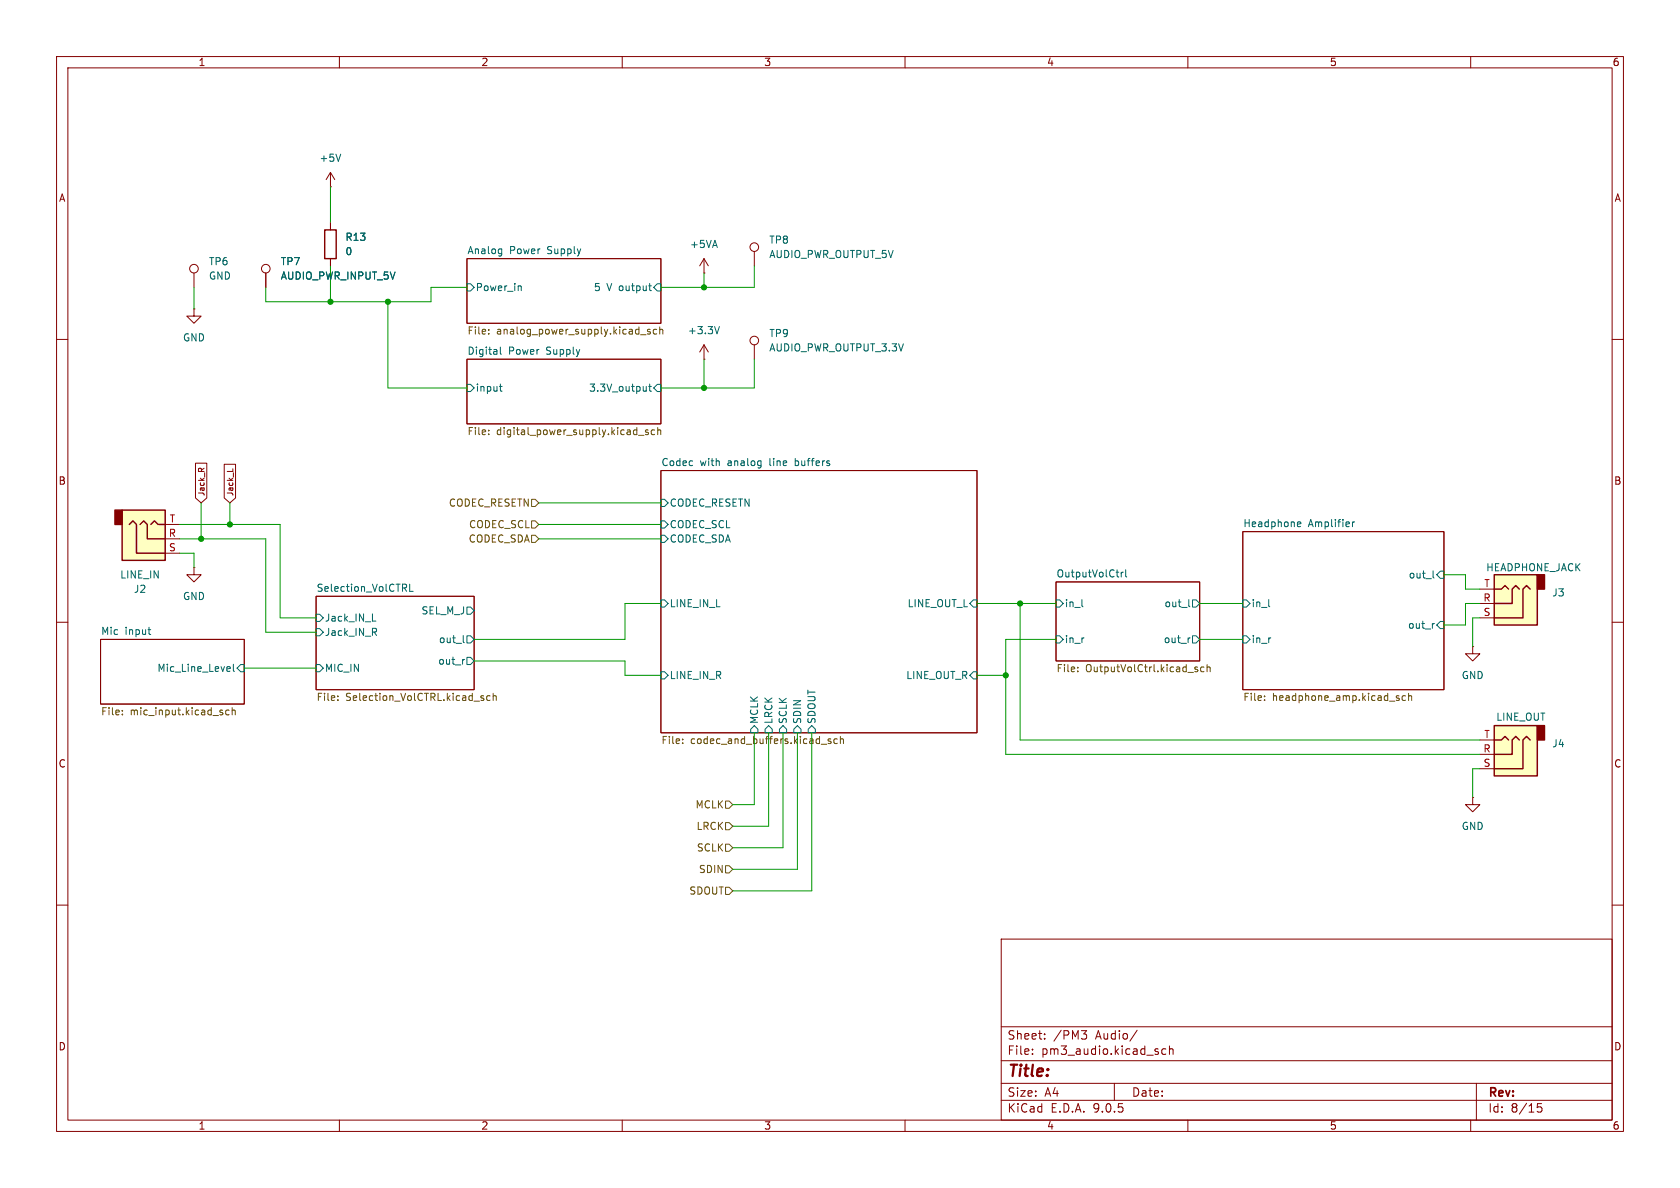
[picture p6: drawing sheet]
<svg xmlns="http://www.w3.org/2000/svg" width="297mm" height="210mm" viewBox="0 0 297 210" stroke-linecap="round" stroke-linejoin="round" font-family="sans-serif">
<g fill="none" stroke="#840000" stroke-width=".18">
<path d="M10 10h277v190h-277zM12 12h273v186h-273zM60 10v2M110 10v2M160 10v2M210 10v2M260 10v2M58.4 33h.1M58.4 30.5v2.5M58.4 39.4v1.2M58.4 30.5l-.7 1.3M58.4 30.5l.8 1.3"/>
<path d="M47 48.3v2.5M58.4 45.7v1.3M82.5 45.7h34.3v11.5h-34.3zM10 60h2M82.5 63.5h34.3v11.4h-34.3zM285 60h2M116.8 83.2h55.9v46.3h-55.9zM219.7 94h35.6v27.9h-35.6zM10 110h2M17.8 113h25.4v11.5h-25.4zM34.3 100.3v1.3h1.3l-1.3 1.3-1.3-1.3h1.3M34.3 100.3h.1"/>
<path d="M55.9 105.4h27.9v16.5h-27.9zM186.7 102.9h25.4v13.9h-25.4zM285 110h2M10 160h2M177 166h108v32h-108zM285 160h2M60 198v2M110 198v2M160 198v2M177 194.5h108M177 191.5h108M177 187.5h108"/>
<path d="M177 181.5h108M182.5 186.3v.1M182.5 185.5v.1M184.7 183.6v.1M184.7 182.8v.1M191.2 182.2h.9l-.5 .6 .4 .1 .1 .5-.3 .3h-.4M197 191.5v3M201 182.1l-1.3 2M206.1 185.5l-.4-.1-.3 .3v.4l.1 .2h.6M206.7 185.5l.3-.1 .3 .1 .1 .9M206.7 184.9v1.5M210 198v2"/>
<path d="M260 198v2M261 191.5v6.5M272.5 195.1h-.7l-.1 .7 .3-.1h.5l.1 .3-.1 .5-.2 .1-.6-.1"/>
<circle cx="47" cy="47.5" r=".76"/>
</g>
<g fill="none" stroke="#006464" stroke-width=".18">
<path d="M60.2 27.2l-.4 1.3M82.5 50.2h.7l.6 .6-.6 .6h-.7zM88.3 44l.4 .1M88.7 44v1l-.2 .3M88.7 44.8h-.4M91.8 50.5l.4 .2v.7M114.7 50.5h.5M114.9 51.3l.3 .1M116.2 50.2h.6v1.2h-.6l-.6-.6zM82.5 67.9h.7l.6 .7-.6 .6h-.7zM88.3 68.3h.5M88.5 61.4v1l.1 .2"/>
<path d="M88.5 67.9v1.1l.3 .2M114.3 68.3v.9M114.3 69l-.2 .2M114.7 68.3h.5M114.9 67.9v1.1l.3 .2M116.2 67.9h.6v1.3h-.6l-.6-.6zM116.8 88.3h.7l.6 .6-.6 .6h-.7zM116.8 92.1h.7l.6 .6-.6 .6h-.7zM116.8 94.6h.7l.6 .7-.6 .6h-.7zM229.4 92.9l.1 .2 .4-.1M229.4 92.4l.1-.1h.3l.2 .1v.2l-.6 .1M239.1 92.3v.8"/>
<path d="M239.5 92.3l-.4 .2M26.2 111.3h.4M26.4 112.1l.2 .1M40.3 117.8l.4 .1v.2l-.6 .2M40.7 118.6l-.4 .1M41.3 117.4v1.1l.1 .2M42.5 117.5h.7v1.2h-.7l-.6-.6zM55.9 108.6h.6l.6 .6-.6 .7h-.6zM55.9 111.1h.6l.6 .7-.6 .6h-.6zM55.9 117.5h.6l.6 .6-.6 .6h-.6zM65.8 109.8h.7M66.1 111.7l.5 .6"/>
<path d="M66.5 111.2v.4M72.4 103.3v1.2h.6M81.9 112.3v1.1l.2 .2M82 116.6h.1M82.5 112.4h.7l.6 .6-.6 .7h-.7zM82.5 116.2h.7l.6 .6-.6 .7h-.7zM82.5 107.3h.7l.6 .7-.6 .6h-.7zM116.8 106h.7l.6 .7-.6 .6h-.7zM116.8 118.7h.7l.6 .7-.6 .6h-.7zM172.1 106h.6v1.3h-.6l-.7-.6zM172.1 118.7h.6v1.3h-.6l-.7-.6zM186.7 106h.6l.7 .7-.7 .6h-.6z"/>
<path d="M186.7 112.4h.6l.7 .6-.7 .7h-.6zM191.3 107.2l.2 .1M198.2 101.1v.9M198.6 101.1l-.4 .3M199 100.7v1.1l.2 .2M210.2 106v1.1l.1 .2M210.3 112.8h.1M210.8 106h.7l.6 .7-.6 .6h-.7zM210.8 112.4h.7l.6 .6-.6 .7h-.7zM219.7 106h.6l.7 .7-.7 .6h-.6zM219.7 112.4h.6l.7 .6-.7 .7h-.6zM224.4 107.2l.1 .1"/>
<path d="M253.3 100.9v1.1l.2 .2M253.5 110.2h.1M254.6 101h.7v1.2h-.7l-.6-.6zM254.6 109.9h.7v1.2h-.7l-.6-.6zM133.3 128.3l.7 .6v.6h-1.3v-.6zM135.9 128.3l.6 .6v.6h-1.2v-.6zM138.4 128.3l.7 .6v.6h-1.3v-.6zM140.3 128.9l.7-.6 .6 .6v.6h-1.3zM143.5 128.3l.6 .6v.6h-1.2v-.6z"/>
</g>
<g fill="none" stroke="#725600" stroke-width=".18">
<path d="M86.4 58.3v.1M86.4 58.9v.2M113.3 59.2h.9M114.9 58.3l-.3-.1-.1 .2v.2l.4 .1v.3h-.4M116.1 58.3l-.4-.1-.2 .3 .1 .5h.5M116.6 58.3l.2-.1 .3 .1 .1 .8M116.6 57.8v1.3M86.4 76.7v.1M86.4 76.1v.1M112.9 77h1M114.6 76.1l-.3-.1-.2 .2 .1 .2 .4 .1v.3h-.5M115.7 76.1l-.3-.1-.3 .2 .1 .6h.5"/>
<path d="M116.3 76.1l.2-.1 .3 .1v.7M116.3 75.6v1.2M190.5 118.6v.1M190.5 118v.1M211.3 118.3l.5 .2-.1 .2h-.4M211.3 118h.4M212.9 118l-.4-.1-.2 .2 .1 .6h.5M213.4 118l.2-.1 .3 .1v.7M213.4 117.5v1.2M21.6 126.2v.2M21.6 125.6v.1M40.5 125.6l-.4-.1-.2 .3 .1 .5h.5"/>
<path d="M41 125.6l.2-.1 .3 .1 .1 .8M41 125.1v1.3M59.7 123.7v.1M59.7 123v.2M85.4 123.4l.2 .2-.2 .2M85.4 123h.1M86.6 123h-.3l-.3 .2 .2 .6h.4M87.2 123.1l.2-.1h.3v.8M87.2 122.6v1.2M120.7 131.3v.1M120.7 130.7v.1M145.2 131.6h1"/>
<path d="M146.9 130.7l-.3-.1-.2 .2 .1 .2 .4 .1v.3h-.5M148 130.7l-.3-.1-.3 .2 .1 .6h.5M148.6 130.7l.2-.1 .3 .1v.7M148.6 130.2v1.2M223.6 123.7v.1M223.6 123v.2M247 123.4l.3 .1 .1 .1-.2 .2h-.2M247 123h.3M248.5 123h-.4l-.2 .2 .1 .6h.5M249 123.1l.2-.1h.3l.1 .8M249 122.6v1.2"/>
</g>
<path d="M57.4 40.6h2v5.1h-2z" fill="none" stroke="#840000" stroke-width=".25"/>
<path d="M21.6 90.2h7.6v8.9h-7.6z" fill="#ffffc2"/>
<path d="M20.3 90.2h1.3v2.5h-1.3z" fill="#840000" stroke="#840000" stroke-width=".25"/>
<path d="M21.6 90.2h7.6v8.9h-7.6zM22.9 92.7l.6-.6 .6 .6v5.1h5.1M24.8 92.7l.6-.6 .6 .6v2.6h3.2M26.7 92.7l.6-.6 .6 .6h1.3" fill="none" stroke="#840000" stroke-width=".25"/>
<path d="M29.2 97.8h2.5M29.2 95.3h2.5M29.2 92.7h2.5" fill="none" stroke="#840000" stroke-width=".18"/>
<path d="M264.2 101.6h7.6v8.9h-7.6z" fill="#ffffc2"/>
<path d="M271.8 101.6h1.2v2.5h-1.2z" fill="#840000" stroke="#840000" stroke-width=".25"/>
<path d="M264.2 101.6h7.6v8.9h-7.6zM264.2 104.1h1.2l.7-.6 .6 .6M268.6 104.1l-.6-.6-.7 .6v2.6h-3.1M270.5 104.1l-.6-.6-.7 .6v5.1h-5" fill="none" stroke="#840000" stroke-width=".25"/>
<g fill="none" stroke="#840000" stroke-width=".18">
<path d="M34.3 54.6v1.3h1.3l-1.3 1.3-1.3-1.3h1.3M34.3 54.6h.1M34.3 48.3v2.5M261.6 109.2h2.6M261.6 106.7h2.6M261.6 104.1h2.6"/>
<circle cx="34.3" cy="47.5" r=".76"/>
</g>
<path d="M264.2 128.3h7.6v8.9h-7.6z" fill="#ffffc2"/>
<path d="M271.8 128.3h1.2v2.5h-1.2z" fill="#840000" stroke="#840000" stroke-width=".25"/>
<path d="M264.2 128.3h7.6v8.9h-7.6zM264.2 130.8h1.2l.7-.6 .6 .6M268.6 130.8l-.6-.6-.7 .6v2.6h-3.1M270.5 130.8l-.6-.6-.7 .6v5.1h-5" fill="none" stroke="#840000" stroke-width=".25"/>
<g fill="none" stroke="#840000" stroke-width=".18">
<path d="M58.4 39.4v1.2M47 48.3v2.5M58.4 45.7v1.3M124.5 48.3h.1M124.5 45.7l-.8 1.3M124.5 45.7l.7 1.3M124.5 45.7v2.6M133.3 44.5v2.5M124.5 63.5h.1M124.5 61v2.5M124.5 61l-.8 1.2M124.5 61l.7 1.2"/>
<path d="M133.3 61v2.5M34.6 81.9h2v6.1l-1 .9-1-.9zM39.6 82.1h2v5.9l-1 .9-1-.9zM41.2 82.9v.4M260.3 114.3v1.3h1.3l-1.3 1.2-1.2-1.2h1.2M260.3 114.3h.1M261.6 135.9h2.6M261.6 133.4h2.6M261.6 130.8h2.6M260.3 141v1.2h1.3l-1.3 1.3-1.2-1.3h1.2M260.3 141h.1"/>
<circle cx="133.3" cy="43.7" r=".76"/>
<circle cx="133.3" cy="60.2" r=".76"/>
</g>
<path d="M127.2 57.7l-.4 1.3" fill="none" stroke="#006464" stroke-width=".18"/>
<path d="M94 94.6h.6l.6 .7-.6 .6h-.6zM94 88.3h.6l.6 .6-.6 .6h-.6zM94 92.1h.6l.6 .6-.6 .6h-.6zM128.3 156.8h.6l.6 .7-.6 .6h-.6zM128.3 153h.6l.6 .7-.6 .6h-.6zM128.3 141.6h.6l.6 .6-.6 .7h-.6zM128.3 145.4h.6l.6 .7-.6 .6h-.6zM128.3 149.2h.6l.6 .7-.6 .6h-.6z" fill="none" stroke="#725600" stroke-width=".18"/>
<g fill="none" stroke="#009600" stroke-width=".18">
<path d="M58.4 33v6.4M34.3 50.8v3.8M47 50.8v2.5h29.2v-2.5h6.3M58.4 47v6.3M68.6 53.3v15.3h13.9M124.5 48.3v2.5M133.3 47v3.8h-16.5M124.5 63.5v5.1M133.3 63.5v5.1h-16.5M31.7 95.3h15.3v16.5h8.9M31.7 97.8h2.6v2.5M31.7 92.7h17.8v16.5h6.4"/>
<path d="M35.6 88.9v6.4M40.6 88.9v3.8M95.2 95.3h21.6M95.2 88.9h21.6M95.2 92.7h21.6M43.2 118.1h12.7M83.8 116.8h26.7v2.6h6.3M116.8 106.7h-6.3v6.3h-26.7M172.7 106.7h14M172.7 119.4h5.1M180.3 106.7v24.1h81.3M186.7 113h-8.9v20.4h83.8"/>
<path d="M212.1 106.7h7.6M212.1 113h7.6M255.3 101.6h3.8v2.5h2.5M261.6 106.7h-2.5v3.8h-3.8M261.6 109.2h-1.3v5.1M133.3 129.5v12.7h-3.8M135.9 129.5v16.6h-6.4M138.4 129.5v20.4h-8.9M141 129.5v24.2h-11.5M143.5 129.5v28h-14M261.6 135.9h-1.3v5.1"/>
</g>
<g fill="#009600" stroke="#009600" stroke-width=".18">
<circle cx="58.4" cy="53.3" r=".46"/>
<circle cx="68.6" cy="53.3" r=".46"/>
<circle cx="35.6" cy="95.3" r=".46"/>
<circle cx="40.6" cy="92.7" r=".46"/>
<circle cx="180.3" cy="106.7" r=".46"/>
<circle cx="177.8" cy="119.4" r=".46"/>
<circle cx="124.5" cy="68.6" r=".46"/>
<circle cx="124.5" cy="50.8" r=".46"/>
</g>
<text font-size="2.8" fill="#840000" x="178" y="190.9">Title:</text>
<g font-size="2.1" fill="#840000">
<text x="178" y="184">Sheet:</text>
<text x="186.2" y="184">/PM3</text>
<text x="193.7" y="184">Audio/</text>
<text x="178" y="186.7">File:</text>
<text x="184.1" y="186.7">pm3_audio.kicad_sch</text>
<text x="178" y="196.9">KiCad</text>
<text x="178" y="194.1">Size:</text>
<text x="184.7" y="194.1">A4</text>
<text x="185.7" y="196.9">E.D.A.</text>
<text x="193.3" y="196.9">9.0.5</text>
<text x="200" y="194.1">Date:</text>
<text x="263" y="194.3">Rev:</text>
<text x="263" y="196.9">Id:</text>
<text x="267.1" y="196.9">8/15</text>
</g>
<g font-size="1.8" fill="#840000">
<text x="35" y="11.9">1</text>
<text x="85" y="11.9">2</text>
<text x="135" y="11.9">3</text>
<text x="185" y="11.9">4</text>
<text x="235" y="11.9">5</text>
<text x="285" y="11.9">6</text>
<text x="10.3" y="35.9">A</text>
<text x="285.3" y="35.9">A</text>
<text x="10.3" y="85.9">B</text>
<text x="285.3" y="85.9">B</text>
<text x="10.3" y="135.9">C</text>
<text x="285.3" y="135.9">C</text>
<text x="10.3" y="185.9">D</text>
<text x="285.3" y="185.9">D</text>
<text x="35" y="199.9">1</text>
<text x="85" y="199.9">2</text>
<text x="135" y="199.9">3</text>
<text x="185" y="199.9">4</text>
<text x="235" y="199.9">5</text>
<text x="285" y="199.9">6</text>
</g>
<g font-size="1.8" fill="#006464">
<text x="56.4" y="28.8">+5V</text>
<text x="36.8" y="47.1">TP6</text>
<text x="49.5" y="47.1">TP7</text>
<text x="61" y="45.3">0</text>
<text x="61" y="42.8">R13</text>
<text x="82.5" y="45">Analog</text>
<text x="90.1" y="45">Power</text>
<text x="96.9" y="45">Supply</text>
<text x="121.9" y="44">+5VA</text>
<text x="135.9" y="43.3">TP8</text>
<text x="135.9" y="45.8">AUDIO_PWR_OUTPUT_5V</text>
<text x="36.8" y="49.6">GND</text>
<text x="49.5" y="49.6">AUDIO_PWR_INPUT_5V</text>
<text x="84" y="51.7">Power_in</text>
<text x="104.9" y="51.7">5</text>
<text x="107.3" y="51.7">V output</text>
<text x="121.5" y="59.3">+3.3V</text>
<text x="135.9" y="59.8">TP9</text>
<text x="32.3" y="60.6">GND</text>
<text x="82.5" y="62.8">Digital</text>
<text x="89.9" y="62.8">Power</text>
<text x="96.7" y="62.8">Supply</text>
<text x="135.9" y="62.3">AUDIO_PWR_OUTPUT_3.3V</text>
<text x="84" y="69.4">input</text>
<text x="104" y="69.4">3.3V_output</text>
<text x="116.8" y="82.5">Codec</text>
<text x="123.8" y="82.5">with</text>
<text x="128.7" y="82.5">analog</text>
<text x="136.3" y="82.5">line</text>
<text x="141" y="82.5">buffers</text>
<text x="118.3" y="89.8">CODEC_RESETN</text>
<text x="118.3" y="93.6">CODEC_SCL</text>
<text x="219.7" y="93.3">Headphone</text>
<text x="231.3" y="93.3">Amplifier</text>
<text x="118.3" y="96.1">CODEC_SDA</text>
<text x="262.6" y="101.2">HEADPHONE_JACK</text>
<text x="21.2" y="102.5">LINE_IN</text>
<text x="23.6" y="105">J2</text>
<text x="32.3" y="106.3">GND</text>
<text x="55.9" y="104.7">Selection_VolCTRL</text>
<text x="118.3" y="107.5">LINE_IN_L</text>
<text x="160.4" y="107.5">LINE_OUT_L</text>
<text x="186.7" y="102.2">OutputVolCtrl</text>
<text x="188.2" y="107.5">in_l</text>
<text x="205.8" y="107.5">out_l</text>
<text x="221.2" y="107.5">in_l</text>
<text x="248.9" y="102.5">out_l</text>
<text x="274.3" y="105.6">J3</text>
<text x="17.8" y="112.3">Mic</text>
<text x="22.1" y="112.3">input</text>
<text x="57.3" y="110.1">Jack_IN_L</text>
<text x="57.3" y="112.6">Jack_IN_R</text>
<text x="74.4" y="108.8">SEL_M_J</text>
<text x="77.5" y="113.9">out_l</text>
<text x="188.2" y="113.9">in_r</text>
<text x="205.6" y="113.9">out_r</text>
<text x="221.2" y="113.9">in_r</text>
<text x="248.8" y="111.4">out_r</text>
<text x="27.7" y="119">Mic_Line_Level</text>
<text x="57.3" y="119">MIC_IN</text>
<text x="77.4" y="117.7">out_r</text>
<text x="118.3" y="120.2">LINE_IN_R</text>
<text x="160.1" y="120.2">LINE_OUT_R</text>
<text x="258.3" y="120.2">GND</text>
<text x="134.2" y="128.1" transform="rotate(-90 134.2 128.1)">MCLK</text>
<text x="136.8" y="128.1" transform="rotate(-90 136.8 128.1)">LRCK</text>
<text x="139.3" y="128.1" transform="rotate(-90 139.3 128.1)">SCLK</text>
<text x="141.8" y="128.1" transform="rotate(-90 141.8 128.1)">SDIN</text>
<text x="144.4" y="128.1" transform="rotate(-90 144.4 128.1)">SDOUT</text>
<text x="264.4" y="127.6">LINE_OUT</text>
<text x="274.3" y="132.3">J4</text>
<text x="258.3" y="146.9">GND</text>
</g>
<g font-size="1.8" fill="#725600">
<text x="82.5" y="59.5">File:</text>
<text x="87.8" y="59.5">analog_power_supply.kicad_sch</text>
<text x="82.5" y="77.2">File:</text>
<text x="87.8" y="77.2">digital_power_supply.kicad_sch</text>
<text x="79.3" y="89.8">CODEC_RESETN</text>
<text x="82.8" y="93.6">CODEC_SCL</text>
<text x="82.8" y="96.1">CODEC_SDA</text>
<text x="186.7" y="119.2">File:</text>
<text x="191.9" y="119.2">OutputVolCtrl.kicad_sch</text>
<text x="55.9" y="124.2">File:</text>
<text x="61.1" y="124.2">Selection_VolCTRL.kicad_sch</text>
<text x="219.7" y="124.2">File:</text>
<text x="224.9" y="124.2">headphone_amp.kicad_sch</text>
<text x="17.8" y="126.8">File:</text>
<text x="23" y="126.8">mic_input.kicad_sch</text>
<text x="116.8" y="131.9">File:</text>
<text x="122.1" y="131.9">codec_and_buffers.kicad_sch</text>
<text x="122.9" y="143.1">MCLK</text>
<text x="123" y="146.9">LRCK</text>
<text x="123.1" y="150.7">SCLK</text>
<text x="123.5" y="154.5">SDIN</text>
<text x="121.8" y="158.3">SDOUT</text>
</g>
<g font-size="1.8" fill="#a90000">
<text x="29.7" y="95">R</text>
<text x="29.9" y="92.5">T</text>
<text x="29.8" y="97.5">S</text>
<text x="262.2" y="106.4">R</text>
<text x="262.3" y="103.9">T</text>
<text x="262.2" y="109">S</text>
<text x="262.3" y="130.6">T</text>
<text x="262.2" y="133.1">R</text>
<text x="262.2" y="135.6">S</text>
</g>
<g font-size="1.4" fill="#840000">
<text x="36.4" y="87.8" transform="rotate(-90 36.4 87.8)">Jack_R</text>
<text x="41.4" y="87.8" transform="rotate(-90 41.4 87.8)">Jack_L</text>
</g>
</svg>
